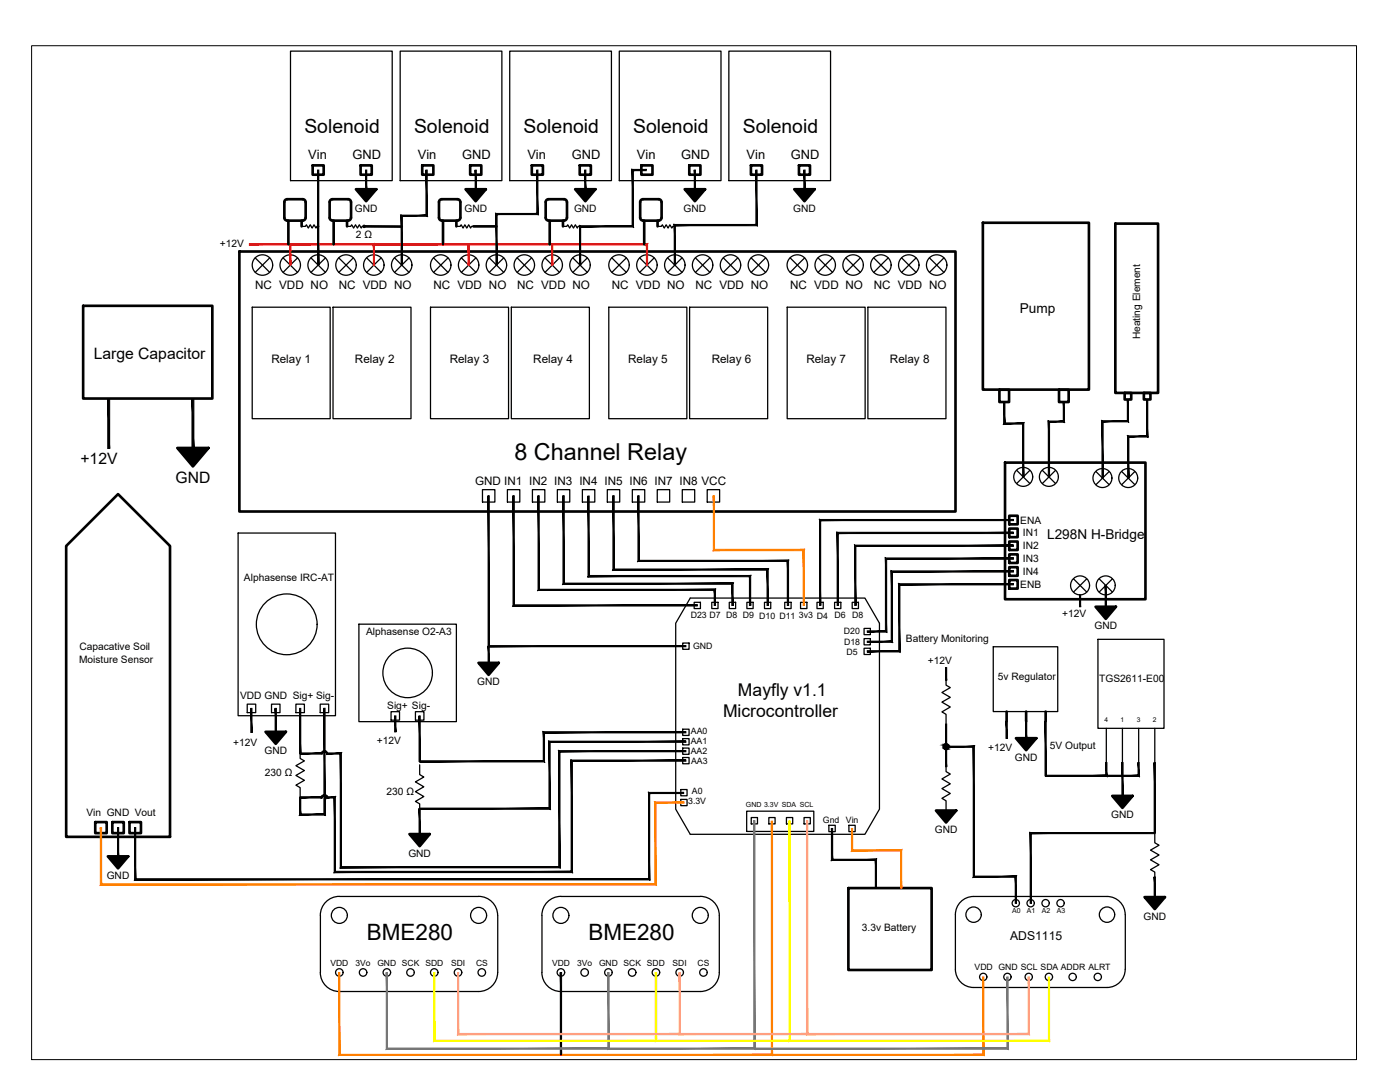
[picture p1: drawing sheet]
<svg xmlns="http://www.w3.org/2000/svg" width="279mm" height="216mm" viewBox="0 0 279 216" stroke-linecap="round" stroke-linejoin="round" font-family="sans-serif">
<g fill="none" stroke="#000" stroke-width=".25">
<path d="M58 10.2h20.3v25.8h-20.3zM79.9 10.2h20.3v25.8h-20.3zM101.7 10.2h20.3v25.8h-20.3zM123.6 10.2h20.3v25.8h-20.3zM145.5 10.2h20.3v25.8h-20.3zM50.9 51.5l2.9 2.9M53.8 51.5l-2.9 2.9M56.5 51.5l2.9 2.9M59.4 51.5l-2.9 2.9M60.2 45.2h.8l.2-.3 .3 .6 .4-.6 .4 .6 .4-.6 .4 .6 .1-.3h.4M62.1 51.5l2.9 2.9M65 51.5l-2.9 2.9"/>
<path d="M67.6 51.5l2.9 2.9M69.3 45.2h.7l.2-.3 .4 .6 .4-.6 .3 .6 .4-.6 .4 .6 .2-.3h.4M70.5 51.5l-2.9 2.9M73.2 51.5l2.9 2.9M76.1 51.5l-2.9 2.9M78.7 51.5l2.9 2.9M81.6 51.5l-2.9 2.9M86.5 51.5l2.9 2.9M89.4 51.5l-2.9 2.9M91.1 45.2h.7l.2-.3 .4 .6 .4-.6 .4 .6 .3-.6 .4 .6 .2-.3h.4M92.1 51.5l2.9 2.9M95 51.5l-2.9 2.9"/>
<path d="M97.6 51.5l2.9 2.9M100.5 51.5l-2.9 2.9M103.2 51.5l2.9 2.9M106.1 51.5l-2.9 2.9M108.8 51.5l2.9 2.9M111.7 51.5l-2.9 2.9M112.4 45.2h.7l.2-.3 .4 .6 .4-.6 .3 .6 .4-.6 .4 .6 .2-.3h.4M114.3 51.5l2.9 2.9M117.2 51.5l-2.9 2.9M122.1 51.5l2.9 2.9M125 51.5l-2.9 2.9M127.7 51.5l2.9 2.9"/>
<path d="M130.6 51.5l-2.9 2.9M131.2 45.2h.8l.2-.3 .4 .6 .3-.6 .4 .6 .4-.6 .4 .6 .2-.3h.3M133.2 51.5l2.9 2.9M136.1 51.5l-2.9 2.9M138.8 51.5l2.9 2.9M141.7 51.5l-2.9 2.9M144.4 51.5l2.8 2.9M147.2 51.5l-2.8 2.9M149.9 51.5l2.9 2.9M152.8 51.5l-2.9 2.9M157.7 51.5l2.9 2.9M160.6 51.5l-2.9 2.9"/>
<path d="M163.3 51.5l2.9 2.9M166.2 51.5l-2.9 2.9M168.8 51.5l2.9 2.9M171.7 51.5l-2.9 2.9M174.4 51.5l2.9 2.9M177.3 51.5l-2.9 2.9M179.9 51.5l2.9 2.9M182.8 51.5l-2.9 2.9M185.5 51.5l2.9 2.9M188.4 51.5l-2.9 2.9M50.3 61.3h15.6v22.2h-15.6zM66.5 61.3h15.5v22.2h-15.5z"/>
<path d="M85.9 61.3h15.6v22.2h-15.6zM102 61.3h15.6v22.2h-15.6zM121.5 61.3h15.6v22.2h-15.6zM137.6 61.3h15.6v22.2h-15.6zM157.1 61.3h15.6v22.2h-15.6zM173.2 61.3h15.6v22.2h-15.6zM96.3 97.7h2.5v2.5h-2.5zM101.3 97.7h2.4v2.5h-2.4zM106.3 97.7h2.4v2.5h-2.4zM111.2 97.7h2.5v2.5h-2.5zM116.2 97.7h2.5v2.5h-2.5zM121.2 97.7h2.5v2.5h-2.5z"/>
<path d="M126.2 97.7h2.5v2.5h-2.5zM131.2 97.7h2.4v2.5h-2.4zM136.2 97.7h2.4v2.5h-2.4zM141.1 97.7h2.5v2.5h-2.5zM202.9 93.8l2.6 2.7M205.5 93.8l-2.6 2.7M208 93.8l2.7 2.7M210.7 93.8l-2.7 2.7M218.7 94.1l2.7 2.6M221.4 94.1l-2.7 2.6M223.8 94.1l2.7 2.6M226.5 94.1l-2.7 2.6"/>
<path d="M47.5 106.4h19.5v36.4h-19.5zM137.8 119.3h34.8l2.9 5.1v37.1l-2.9 5h-34.8l-2.9-5v-37.1zM214.2 115.5l2.7 2.7M216.9 115.5l-2.7 2.7M219.4 115.5l2.6 2.7M222 115.5l-2.6 2.7M71.6 124.5h19.5v19.5h-19.5zM136.2 128.3h1.3v1.3h-1.3zM138.5 120.2h1.3v1.2h-1.3zM142 120.2h1.3v1.2h-1.3zM145.5 120.2h1.3v1.2h-1.3zM149.1 120.2h1.2v1.2h-1.2z"/>
<path d="M152.6 120.2h1.2v1.2h-1.2zM156.6 120.2h1.3v1.2h-1.3zM159.8 120.2h1.2v1.2h-1.2zM163 120.2h1.3v1.2h-1.3zM166.6 120.2h1.2v1.2h-1.2zM170.1 120.2h1.2v1.2h-1.2zM172.4 125.4h1.3v1.2h-1.3zM172.4 127.4h1.3v1.3h-1.3zM172.4 129.3h1.3v1.3h-1.3zM188.8 135.7v1l.9 .5-1.7 1 1.7 .9-1.7 1 1.7 1-1.7 .9 .8 .5v2M198.2 129.1h12.9v12.9h-12.9zM219.1 127.6h13.2v17.7h-13.2z"/>
<path d="M49.3 140.5h1.7v1.7h-1.7zM54.2 140.5h1.7v1.7h-1.7zM59.1 140.5h1.6v1.7h-1.6zM59.9 150.4v.9l.8 .5-1.6 1 1.6 1-1.6 .9 1.6 1-1.6 1 .8 .5v1.9M63.9 140.5h1.7v1.7h-1.7zM78 142h1.7v1.7h-1.7zM82.9 142h1.7v1.7h-1.7zM83.8 152.6v2l.8 .4-1.7 1 1.7 1-1.7 1 1.7 .9-1.7 1 .9 .5v1M135.9 157.5h1.2v1.3h-1.2zM135.9 159.5h1.2v1.3h-1.2zM136.2 151.2h1.3v1.2h-1.3zM136.2 149.3h1.3v1.2h-1.3z"/>
<path d="M136.2 147.4h1.3v1.2h-1.3zM136.2 145.5h1.3v1.2h-1.3zM188.8 153v1l.9 .5-1.7 .9 1.7 1-1.7 1 1.7 .9-1.7 1 .8 .5v1.9M220.8 145.3v6.9M224 145.3v6.9M227.2 145.3v6.9M230.5 145.3v6.9M67.7 178.9a3.8 3.8 0 0 0-3.8 3.8M67.7 178.9h27.8M95.5 178.9a3.8 3.8 0 0 1 3.8 3.8v11.3a3.8 3.8 0 0 1-3.8 3.8M149 161.9h13.4v4h-13.4zM149.9 163.1h1.3v1.3h-1.3z"/>
<path d="M153.4 163.1h1.3v1.3h-1.3zM157 163.1h1.2v1.3h-1.2zM160.5 163.1h1.2v1.3h-1.2zM165.4 164.7h1.3v1.2h-1.3zM169.4 164.7h1.3v1.2h-1.3zM194.3 178.9a3.6 3.6 0 0 0-3.6 3.6v10.9a3.6 3.6 0 0 0 3.6 3.6M194.3 178.9h26.6a3.7 3.7 0 0 1 3.7 3.6v10.9a3.6 3.6 0 0 1-3.7 3.6h-26.6M230.5 166.2v2l.8 .5-1.7 .9 1.7 1-1.7 1 1.7 1-1.7 .9 .9 .5v1M63.9 194a3.8 3.8 0 0 0 3.8 3.8M63.9 182.7v11.4M67.7 197.8h27.8M108.1 182.7a3.8 3.8 0 0 1 3.9-3.8h27.8a3.8 3.8 0 0 1 3.8 3.8v11.3a3.8 3.8 0 0 1-3.8 3.8h-27.8a3.8 3.8 0 0 1-3.9-3.8"/>
<path d="M108.2 182.7v11.4"/>
<circle cx="52.4" cy="52.9" r="2.04"/>
<circle cx="57.9" cy="52.9" r="2.04"/>
<circle cx="63.5" cy="52.9" r="2.04"/>
<circle cx="69.1" cy="52.9" r="2.04"/>
<circle cx="74.6" cy="52.9" r="2.04"/>
<circle cx="80.2" cy="52.9" r="2.04"/>
<circle cx="88" cy="52.9" r="2.04"/>
<circle cx="93.5" cy="52.9" r="2.04"/>
<circle cx="99.1" cy="52.9" r="2.04"/>
<circle cx="104.6" cy="52.9" r="2.04"/>
<circle cx="110.2" cy="52.9" r="2.04"/>
<circle cx="115.7" cy="52.9" r="2.04"/>
<circle cx="123.5" cy="52.9" r="2.04"/>
<circle cx="129.1" cy="52.9" r="2.04"/>
<circle cx="134.7" cy="52.9" r="2.04"/>
<circle cx="140.2" cy="52.9" r="2.04"/>
<circle cx="145.8" cy="52.9" r="2.04"/>
<circle cx="151.4" cy="52.9" r="2.04"/>
<circle cx="159.1" cy="52.9" r="2.04"/>
<circle cx="164.7" cy="52.9" r="2.04"/>
<circle cx="170.3" cy="52.9" r="2.04"/>
<circle cx="175.8" cy="52.9" r="2.04"/>
<circle cx="181.4" cy="52.9" r="2.04"/>
<circle cx="186.9" cy="52.9" r="2.04"/>
<circle cx="204.2" cy="95.2" r="1.89"/>
<circle cx="209.3" cy="95.2" r="1.89"/>
<circle cx="220" cy="95.4" r="1.89"/>
<circle cx="225.2" cy="95.4" r="1.89"/>
<circle cx="215.6" cy="116.8" r="1.89"/>
<circle cx="220.7" cy="116.8" r="1.89"/>
<circle cx="57.2" cy="124.6" r="6.1"/>
<circle cx="81.4" cy="134.3" r="4.9"/>
<circle cx="67.7" cy="182.7" r="1.6"/>
<circle cx="67.7" cy="194" r=".75"/>
<circle cx="72.5" cy="194" r=".75"/>
<circle cx="77.2" cy="194" r=".75"/>
<circle cx="81.9" cy="194" r=".75"/>
<circle cx="86.7" cy="194" r=".75"/>
<circle cx="91.4" cy="194" r=".75"/>
<circle cx="95.5" cy="182.7" r="1.6"/>
<circle cx="96.1" cy="194" r=".75"/>
<circle cx="111.9" cy="182.7" r="1.6"/>
<circle cx="111.9" cy="194" r=".75"/>
<circle cx="116.7" cy="194" r=".75"/>
<circle cx="121.4" cy="194" r=".75"/>
<circle cx="126.2" cy="194" r=".75"/>
<circle cx="130.9" cy="194" r=".75"/>
<circle cx="135.6" cy="194" r=".75"/>
<circle cx="139.8" cy="182.7" r="1.6"/>
<circle cx="140.4" cy="194" r=".75"/>
<circle cx="194.3" cy="182.5" r="1.53"/>
<circle cx="196.2" cy="194.9" r=".73"/>
<circle cx="201.1" cy="194.9" r=".73"/>
<circle cx="202.7" cy="180.2" r=".73"/>
<circle cx="205.3" cy="194.9" r=".73"/>
<circle cx="205.7" cy="180.2" r=".73"/>
<circle cx="208.7" cy="180.2" r=".73"/>
<circle cx="209.3" cy="194.9" r=".73"/>
<circle cx="211.7" cy="180.2" r=".73"/>
<circle cx="214.1" cy="194.9" r=".73"/>
<circle cx="219.1" cy="194.9" r=".73"/>
<circle cx="220.9" cy="182.5" r="1.53"/>
</g>
<g fill="none" stroke="#000" stroke-width=".53">
<path d="M62.4 33h2.2v1.9h-2.2zM71 37.8h4.1l-2 2.4zM72 33h2.2v1.9h-2.2zM84.3 33h2.2v1.9h-2.2zM92.9 37.8h4.1l-2.1 2.4zM93.8 33h2.3v1.9h-2.3zM106.1 33h2.3v1.9h-2.3zM112.6 39.8l.5 .2v.3l.1 3.2-.3 .4-.3 .1M112.6 39.8h-3.1l-.5 .2-.1 3.4 .3 .5 .3 .1h3.1M114.8 37.8h4l-2 2.4zM115.7 33h2.2v1.9h-2.2zM128 33h2.2v1.9h-2.2z"/>
<path d="M136.7 37.8h4l-2 2.4zM137.6 33h2.2v1.9h-2.2zM149.9 33h2.2v1.9h-2.2zM158.5 37.8h4.1l-2.1 2.4zM159.4 33h2.2v1.9h-2.2zM47.8 50.2h142.9v51.9h-142.9zM57.6 44v4.7M60.2 44v1.2M61 40.3l-.1-.3-.5-.2h-3.4l-.3 .5v3.2l.3 .4 .3 .1h3.1l.5-.3 .1-.3M61 40.3v3.2M65.9 40l.5-.2h3.4l.2 .5v3.4l-.5 .3-3.4-.1-.3-.4zM66.6 44v4.7"/>
<path d="M69.3 44v1.2M72.7 45.2h7.5M88.4 44v4.7M91.1 44v1.2M91.9 40.3l-.1-.3-.5-.2h-3.4l-.3 .5v3.2l.3 .4 .3 .1h3.1l.5-.3 .1-.3M91.9 40.3v3.2M94.5 45.2h4.6M109.7 44v4.7M112.4 44v1.2M127.8 40l.5-.2h3.4l.3 .5-.1 3.4-.4 .3-3.5-.1-.2-.4zM128.6 44v4.7M131.2 44v1.2"/>
<path d="M196.2 44.5h21.1v33.2h-21.1zM222.6 44.6h8.5v33.8h-8.5zM16.6 61h25.8v18.5h-25.8zM199.5 77.8h1.9v2.4h-1.9zM211.3 77.8h2v2.4h-2zM224.5 78.4h1.3v1.3h-1.3zM228.3 78.4h1.3v1.3h-1.3zM23.6 98.6l10.3 10.3v58.1h-20.7v-58.1zM35.4 89.4h6.2l-3.1 3.7zM200.6 92.3h28v27.3h-28zM201.4 115.7h1.7v1.8h-1.7zM201.4 113.2h1.7v1.7h-1.7z"/>
<path d="M201.4 110.6h1.7v1.7h-1.7zM201.4 108.1h1.7v1.6h-1.7zM201.4 105.5h1.7v1.7h-1.7zM201.4 102.9h1.7v1.7h-1.7zM95.5 132.3h4l-2 2.4zM218.7 121.1h4l-2 2.4zM53 146h4.1l-2.1 2.4zM200.9 142v1.9M202.8 147.3h4l-2 2.4zM204.8 142v1.9M208.7 142v1.9M222 158.8h4l-2 2.4z"/>
<path d="M19 164h2.3v2.2h-2.3zM21.5 170.9h4.1l-2 2.4zM22.4 164h2.3v2.2h-2.3zM25.8 164h2.3v2.2h-2.3zM81.7 166.4h4.1l-2 2.4zM169.3 177.2h16.6v16.3h-16.6zM186.8 161.7h4l-2 2.4zM228.4 179h4.1l-2 2.4z"/>
<circle cx="188.8" cy="149" r=".48"/>
</g>
<g fill="#000" stroke="#000" stroke-width=".2">
<path d="M71 37.8h4.1l-2 2.4zM92.9 37.8h4.1l-2.1 2.4zM114.8 37.8h4l-2 2.4zM136.7 37.8h4l-2 2.4zM158.5 37.8h4.1l-2.1 2.4zM35.4 89.4h6.2l-3.1 3.7zM95.5 132.3h4l-2 2.4zM218.7 121.1h4l-2 2.4zM53 146h4.1l-2.1 2.4zM188.7 148.5h.1zM188.8 149.5h.2zM202.8 147.3h4l-2 2.4z"/>
<path d="M222 158.8h4l-2 2.4zM21.5 170.9h4.1l-2 2.4zM81.7 166.4h4.1l-2 2.4zM186.8 161.7h4l-2 2.4zM228.4 179h4.1l-2 2.4z"/>
<path d="M73 33.9l.2 3.9v-3.9zM73 33.9l.2 3.9h-.2z"/>
<path d="M94.8 34v3.8h.3zM94.8 34h.3v3.8z"/>
<path d="M116.7 33.9v3.9h.2zM116.7 33.9h.2v3.9z"/>
<path d="M138.6 33.9v3.9h.2zM138.6 33.9h.2v3.9z"/>
<path d="M160.4 33.9v3.9h.3zM160.4 33.9h.3v3.9z"/>
<path d="M63.4 33.9v19h.2zM63.4 33.9h.2v19z"/>
<path d="M80.1 42.9v10h.2zM80.1 42.9l.2 .3v9.7zM80.1 42.9l.2 .3 4.7-.3zM80.3 43.2l4.7-.3 .3 .3zM85 33.9v9l.3 .3zM85 33.9h.3v9.3z"/>
<path d="M99 42.6v10.3h.2zM99 42.6l.2 .2v10.1zM99 42.6l.2 .2 7.9-.2zM99.2 42.8l7.9-.2 .3 .2zM107.1 33.9v8.7l.3 .2zM107.1 33.9h.3v8.9z"/>
<path d="M115.7 45v7.9h.2zM115.7 45l.2 .3v7.6zM115.7 45l.2 .3 10.3-.3zM115.9 45.3l10.3-.3 .2 .3zM126.2 33.8v11.2l.2 .3zM126.2 33.8l.2 .3v11.2zM126.2 33.8l.2 .3 2.6-.3zM126.4 34.1l2.6-.3v.3z"/>
<path d="M134.6 44.8v8.1h.2zM134.6 44.8l.2 .2v7.9zM134.6 44.8l.2 .2 16.1-.2zM134.8 45l16.1-.2 .2 .2zM150.9 33.9v10.9l.2 .2zM150.9 33.9h.2v11.1z"/>
<path d="M21.5 79.5l.4 10v-10zM21.5 79.5l.4 10h-.4z"/>
<path d="M38.3 79.5l.4 9.9v-9.9zM38.3 79.5l.4 9.9h-.4z"/>
<path d="M204.1 84.6v10.6h.2zM204.1 84.6l.2-.2v10.8zM200.3 84.6h3.8l.2-.2zM200.3 84.6l.3-.2h3.7zM200.3 80.2v4.4l.3-.2zM200.3 80.2h.3v4.2z"/>
<path d="M209.2 84v11.2h.3zM209.2 84l.3 .2v11zM209.2 84l.3 .2 2.7-.2zM209.5 84.2l2.7-.2 .2 .2zM212.2 80.2v3.8l.2 .2zM212.2 80.2h.2v4z"/>
<path d="M219.9 83.9v11.5h.3zM219.9 83.9l.3 .3v11.2zM219.9 83.9l.3 .3 4.8-.3zM220.2 84.2l4.8-.3 .2 .3zM225 79.7v4.2l.2 .3zM225 79.7h.2v4.5z"/>
<path d="M225 87v8.4h.3zM225 87l.3 .2v8.2zM225 87l.3 .2 3.5-.2zM225.3 87.2l3.5-.2 .3 .2zM228.8 79.7v7.3l.3 .2zM228.8 79.7h.3v7.5z"/>
<path d="M215.4 118.7l.3 2.4v-2.4zM215.4 118.7l.3 2.4h-.3z"/>
<path d="M220.6 116.8l.2 4.3v-4.3zM220.6 116.8l.2 4.3h-.2z"/>
<path d="M97.4 98.9v30h.2zM97.4 98.9h.2v30z"/>
<path d="M97.4 128.9l.2 3.4v-3.4zM97.4 128.9l.2 3.4h-.2z"/>
<path d="M97.5 129.1h39.4v-.3zM97.5 128.8h39.4l-39.4 .3z"/>
<path d="M102.4 120.9h36.7v-.2zM102.4 120.9l.2-.2h36.5zM102.4 98.9v22l.2-.2zM102.4 98.9h.2v21.8z"/>
<path d="M142.5 117.8v3h.3zM142.5 117.8l.3-.2v3.2zM107.4 117.8h35.1l.3-.2zM107.6 117.6h35.2l-35.4 .2zM107.4 98.9v18.9l.2-.2zM107.4 98.9h.2v18.7z"/>
<path d="M146.1 116.6v4.2h.2zM146.1 116.6l.2-.2v4.4zM112.4 116.6h33.7l.2-.2zM112.4 116.6l.2-.2h33.7zM112.4 98.9v17.7l.2-.2zM112.4 98.9h.2v17.5z"/>
<path d="M149.6 115.1v5.7h.2zM149.6 115.1l.2-.3v6zM117.3 115.1h32.3l.2-.3zM117.6 114.8h32.2l-32.5 .3zM117.3 99v16.1l.3-.3zM117.3 99h.3v15.8z"/>
<path d="M153.1 113.8v7h.2zM153.1 113.8l.2-.3v7.3zM122.3 113.8h30.8l.2-.3zM122.3 113.8l.3-.3h30.7zM122.3 98.9v14.9l.3-.3zM122.3 98.9h.3v14.6z"/>
<path d="M157.1 112v8.8h.3zM157.1 112l.3-.2v9zM127.3 112h29.8l.3-.2zM127.3 112l.3-.2h29.8zM127.3 98.9v13.1l.3-.2zM127.3 98.9h.3v12.9z"/>
<path d="M163.6 103.7v17.1h.2zM163.6 103.7l.2 .2v16.9zM163.6 103.7l.2 .2 38.4-.2zM163.8 103.9l38.4-.2v.2z"/>
<path d="M167.1 106.2v14.6h.2zM167.1 106.2l.2 .3v14.3zM167.1 106.2l.2 .3 34.9-.3zM167.3 106.5l34.9-.3v.3z"/>
<path d="M170.6 108.8v12h.2zM170.6 108.8l.2 .2v11.8zM170.6 108.8l.2 .2 31.4-.2zM170.8 109l31.4-.2v.2z"/>
<path d="M173.1 129.8v.3l6.3-.3zM173.1 130.1l6.3-.3 .2 .3zM179.4 116.5v13.3l.2 .3zM179.4 116.5l.2 .2v13.4zM179.4 116.5l.2 .2 22.6-.2zM179.6 116.7l22.6-.2v.2z"/>
<path d="M173.1 127.9v.3l4.8-.3zM173.1 128.2l4.8-.3 .2 .3zM177.9 113.9v14l.2 .3zM177.9 113.9l.2 .3v14zM177.9 113.9l.2 .3 24.1-.3zM178.1 114.2l24.1-.3v.3z"/>
<path d="M173.1 125.9v.2l3.6-.2zM173.1 126.1l3.6-.2 .3 .2zM176.7 111.3v14.6l.3 .2zM176.7 111.3l.3 .3v14.5zM176.7 111.3l.3 .3 25.2-.3zM177 111.6l25.2-.3v.3z"/>
<path d="M188.7 133.2v2.5h.2zM188.7 133.2h.2v2.5z"/>
<path d="M50.1 141.4l.2 4.8v-4.8zM50.1 141.4l.2 4.8h-.2z"/>
<path d="M54.9 141.4l.3 4.6v-4.6zM54.9 141.4l.3 4.6h-.3z"/>
<path d="M59.8 141.4l.2 9v-9zM59.8 141.4l.2 9h-.2z"/>
<path d="M59.9 159.2h4.4v-.2zM59.9 159h4.4l-4.4 .2z"/>
<path d="M59.9 150.5h4.4v-.3zM59.9 150.2h4.4l-4.4 .3z"/>
<path d="M64.6 141.3l.3 21.3v-21.3zM64.6 141.3l.3 21.3-.3-.2zM59.8 162.6h5.1l-.3-.2zM59.8 162.6l.2-.2h4.6zM59.8 159.1v3.5l.2-.2zM59.8 159.1h.2v3.3z"/>
<path d="M65.2 150.1l.1 .2-.1 .1zM65.1 150.2l.1 .2v-.3zM65.1 150l.1 .1-.1 .1zM65.1 150l-.1 .1 .1 .1zM64.9 149.9l.2 .1-.1 .1zM64.9 149.9l.1 .2zM64.6 149.9h.3v.1zM64.6 149.9l.3 .1zM64.4 150l.2-.1 .1 .1zM64.4 150h.3zM64.4 150l.1 .1h-.2zM64.3 150.1h.2zM64.3 150.1l.1 .1-.2 .1zM64.2 150.3l.2-.1z"/>
<path d="M65.3 159l.1 .2h-.1zM65.2 159.1l.1 .1v-.2zM65.3 158.9v.1l-.1 .1zM65.2 159v.1l.1-.2zM65.1 158.8l.2 .1-.1 .1zM65.1 158.8l.1 .2zM64.9 158.7l.2 .1-.1 .1zM64.9 158.7l.1 .2zM64.8 158.6l.1 .1v.1zM64.8 158.6l.1 .2zM64.6 158.7l.2-.1v.2zM64.6 158.7l.2 .1zM64.4 158.8l.2-.1v.1zM64.4 158.8h.2zM64.3 158.9l.1-.1 .1 .1zM64.3 158.9h.2zM64.3 158.9l.1 .1h-.2zM64.2 159h.2zM64.2 159l.1 .1-.2 .1zM64.1 159.2l.2-.1z"/>
<path d="M78.8 142.9l.2 3.2v-3.2zM78.8 142.9l.2 3.2h-.2z"/>
<path d="M83.6 142.9l.3 9v-9zM83.6 142.9l.3 9h-.3z"/>
<path d="M108.7 146.2h28.2v-.2zM108.4 146h28.5l-28.2 .2zM108.4 146l.3 6v-5.8zM108.4 146l.3 6-.3-.2zM83.8 152h24.9l-.3-.2zM83.8 151.8h24.6l-24.6 .2z"/>
<path d="M109.8 148.1h27.1v-.2zM109.6 147.9h27.3l-27.1 .2zM109.6 147.9l.2 13.6v-13.4zM109.6 147.9l.2 13.6-.2-.3zM83.8 161.5h26l-.2-.3zM83.8 161.2h25.8l-25.8 .3z"/>
<path d="M111.8 150h25.1v-.2zM111.5 149.8h25.4l-25.1 .2zM111.5 149.8l.3 23.4v-23.2zM111.5 149.8l.3 23.4-.3-.3zM67.9 173.2h43.9l-.3-.3zM68.1 172.9h43.4l-43.6 .3zM67.9 150.5v22.7l.2-.3zM67.9 150.5l.2-.3v22.7zM65.2 150.5h2.7l.2-.3zM65.2 150.2h2.9l-2.9 .3z"/>
<path d="M114.2 151.9h22.7v-.2zM114 151.7h22.9l-22.7 .2zM114 151.7l.2 22.4v-22.2zM114 151.7l.2 22.4-.2-.2zM66.7 174.1h47.5l-.2-.2zM66.9 173.9h47.1l-47.3 .2zM66.7 159.2v14.9l.2-.2zM66.9 159v14.9l-.2-14.7zM65.2 159.2h1.5l.2-.2zM65.2 159h1.7l-1.7 .2z"/>
<path d="M188.7 148.5l.1 .1zM188.6 148.6h.2z"/>
<path d="M188.6 148.6h.2zM188.5 148.6h.3z"/>
<path d="M188.5 148.6l.3 .1zM188.5 148.6l.3 .1z"/>
<path d="M188.4 148.7l.4 .1zM188.4 148.7l.4 .1z"/>
<path d="M188.4 148.8h.4zM188.4 148.8h.4z"/>
<path d="M188.4 148.8l.4 .1zM188.4 148.8l.4 .1z"/>
<path d="M188.3 148.9l.5 .1zM188.3 148.9l.5 .1z"/>
<path d="M188.3 149l.5 .1zM188.3 149l.5 .1z"/>
<path d="M188.3 149.1l.5 .1zM188.3 149.1l.5 .1z"/>
<path d="M188.4 149.2h.4zM188.4 149.2h.4z"/>
<path d="M188.4 149.2l.4 .1zM188.4 149.2l.4 .1z"/>
<path d="M188.4 149.3l.4 .1zM188.4 149.3l.4 .1z"/>
<path d="M188.5 149.4h.3zM188.5 149.4h.3z"/>
<path d="M188.6 149.4l.2 .1zM188.6 149.4l.2 .1z"/>
<path d="M188.7 149.5h.1zM188.7 149.5h.1z"/>
<path d="M188.8 148.9v.2l5.7-.2zM188.8 149.1l5.7-.2-.3 .2zM194.5 148.9l-.3 .2 .3 25.7zM194.2 149.1l.3 25.7-.3 .2zM194.5 174.8l-.3 .2 8.6-.2zM194.2 175l8.6-.2-.2 .2zM202.8 174.8l-.2 .2 .2 5.2zM202.6 175l.2 5.2h-.2z"/>
<path d="M188.8 148.5h.2zM188.8 148.5h.2z"/>
<path d="M188.7 144.5l.2 4.5v-4.5zM188.7 144.5l.2 4.5h-.2zM188.7 149l.2 4v-4zM188.7 149l.2 4h-.2z"/>
<path d="M188.8 148.5l.3 .1zM188.8 148.5l.3 .1z"/>
<path d="M188.8 148.6h.3zM188.8 148.6h.3z"/>
<path d="M188.8 149.4h.3zM188.8 149.4l.2 .1z"/>
<path d="M188.8 148.6l.4 .1zM188.8 148.6l.4 .1z"/>
<path d="M188.8 149.4h.3zM188.8 149.4h.3z"/>
<path d="M188.8 148.7l.4 .1zM188.8 148.7l.4 .1z"/>
<path d="M188.8 149.3h.4zM188.8 149.3l.3 .1z"/>
<path d="M188.8 148.8h.5zM188.8 148.8h.5z"/>
<path d="M188.8 149.2h.4zM188.8 149.2l.4 .1z"/>
<path d="M188.8 148.8l.5 .1zM188.8 148.8l.5 .1z"/>
<path d="M188.8 149.2h.5zM188.8 149.2h.4z"/>
<path d="M188.8 148.9l.5 .1zM188.8 148.9l.5 .1z"/>
<path d="M188.8 149l.5 .1zM188.8 149l.5 .1z"/>
<path d="M188.8 149.1h.5zM188.8 149.1l.5 .1z"/>
<path d="M200.8 143.9l.2 3.4v-3.4zM200.8 143.9l.2 3.4h-.2z"/>
<path d="M204.7 143.9l.2 3.4v-3.4zM204.7 143.9l.2 3.4h-.2z"/>
<path d="M208.6 143.9v10.9h.2zM208.6 143.9h.2v10.9z"/>
<path d="M208.7 154.7v.2l12-.2zM208.7 154.9l12-.2 .2 .2zM220.7 152.2v2.5l.2 .2zM220.7 152.2h.2v2.7z"/>
<path d="M220.8 154.7v.2l6.3-.2zM220.8 154.9l6.3-.2 .3 .2zM227.1 152.2v2.5l.3 .2zM227.1 152.2h.3v2.7z"/>
<path d="M223.9 152.2l.2 6.6v-6.6zM223.9 152.2l.2 6.6h-.2z"/>
<path d="M230.3 152.2l.3 14v-14zM230.3 152.2l.3 14h-.3z"/>
<path d="M23.5 165.1l.2 5.8v-5.8zM23.5 165.1l.2 5.8h-.2z"/>
<path d="M26.9 165.1l.2 10.2v-10.2zM26.9 165.1l.2 10.2-.2 .3zM27.1 175.3l-.2 .3 102.5-.3zM26.9 175.6l102.5-.3 .3 .3zM129.4 158.1v17.2l.3 .3zM129.4 158.1l.3 .2v17.3zM129.4 158.1l.3 .2 6.7-.2zM129.7 158.3l6.7-.2v.2z"/>
<path d="M83.6 161.4l.3 5v-5zM83.6 161.4l.3 5h-.3z"/>
<path d="M174.7 171.7v5.5h.2zM174.9 171.5v5.7l-.2-5.5zM165.9 171.7h8.8l.2-.2zM166.2 171.5h8.7l-9 .2zM165.9 165.3v6.4l.3-.2zM165.9 165.3h.3v6.2z"/>
<path d="M230.3 175l.3 4v-4zM230.3 175l.3 4h-.3z"/>
<path d="M111.8 194.1l.3 16.4v-16.4zM111.8 194.1l.3 16.4h-.3z"/>
<path d="M205.6 166.1v14.1h.2zM205.6 166.1l.2 .2v13.9zM205.6 166.1l.2 .2 24.7-.2zM205.8 166.3l24.7-.2v.2z"/>
<circle cx="72.7" cy="45.2" r=".25"/>
</g>
<g fill="#ff7f00" stroke="#ff7f00" stroke-width=".2">
<path d="M153.9 163.9l.3 46.7v-46.7zM153.9 163.9l.3 46.7-.3-.2zM67.6 210.6h86.6l-.3-.2zM67.6 210.6l.2-.2h86.1zM67.6 194.1v16.5l.2-.2zM67.6 194.1h.2v16.3z"/>
<path d="M154.1 210.4v.2l42-.2zM154.1 210.6l42-.2 .3 .2zM196.1 194.9v15.5l.3 .2zM196.1 194.9h.3v15.7z"/>
<path d="M20 165.1l.3 11.2v-11.2zM20 165.1l.3 11.2-.3 .3zM20 176.6l110.7-.3h-110.4zM20 176.6l110.7-.3 .2 .3zM130.7 160v16.3l.2 .3zM130.7 160l.2 .3v16.3zM130.7 160l.2 .3 5.6-.3zM130.9 160.3l5.6-.3v.3z"/>
<path d="M142.3 98.9l.3 10.7v-10.7zM142.3 98.9l.3 10.7-.3 .3zM142.6 109.6l-.3 .3 18.2-.3zM142.3 109.9l18.2-.3-.2 .3zM160.5 109.6l-.2 .3 .2 10.9zM160.3 109.9l.2 10.9h-.2z"/>
<path d="M179.7 169.8v7.4h.3zM180 169.6v7.6l-.3-7.4zM169.9 169.8h9.8l.3-.2zM170.2 169.6h9.8l-10.1 .2zM169.9 165.3v4.5l.3-.2zM169.9 165.3h.3v4.3z"/>
</g>
<g fill="#767676" stroke="#767676" stroke-width=".2">
<path d="M150.4 163.8l.3 45.6v-45.6zM150.4 163.8l.3 45.6-.3-.3zM121.3 209.4h29.4l-.3-.3zM121.3 209.4l.3-.3h28.8zM121.3 194.1v15.3l.3-.3zM121.3 194.1h.3v15z"/>
<path d="M77.1 194.1l.2 15v-15zM77.1 194.1l.2 15-.2 .3zM77.3 209.1l-.2 .3 44.3-.3zM77.1 209.4l44.3-.3v.3z"/>
<path d="M150.6 209.1v.3l50.4-.3zM150.6 209.4l50.4-.3 .2 .3zM201 194.9v14.2l.2 .3zM201 194.9h.2v14.5z"/>
</g>
<g fill="#ff0" stroke="#ff0" stroke-width=".2">
<path d="M157.5 163.8l.2 43.8v-43.8zM157.5 163.8l.2 43.8-.2 .2zM157.7 207.6l-.2 .2 51.7-.2zM157.5 207.8l51.7-.2 .3 .2zM209.2 194.9v12.7l.3 .2zM209.2 194.9h.3v12.9z"/>
<path d="M130.8 207.8h26.8v-.2zM130.8 207.8l.2-.2h26.6zM130.8 194.1v13.7l.2-.2zM130.8 194.1h.2v13.5z"/>
<path d="M86.6 207.8h44.3v-.2zM86.6 207.8l.2-.2h44.1zM86.6 194.1v13.7l.2-.2zM86.6 194.1h.2v13.5z"/>
</g>
<g fill="#ff9f7f" stroke="#ff9f7f" stroke-width=".2">
<path d="M161 163.8l.2 42.4v-42.4zM161 163.8l.2 42.4-.2 .3zM161.2 206.2l-.2 .3 44.2-.3zM161 206.5l44.2-.3 .2 .3zM205.2 194.9v11.3l.2 .3zM205.2 194.9h.2v11.6z"/>
<path d="M135.5 206.5h25.6v-.3zM135.5 206.5l.3-.3h25.3zM135.5 194.1v12.4l.3-.3zM135.5 194.1h.3v12.1z"/>
<path d="M91.3 206.5h44.4v-.3zM91.5 206.2h44.2l-44.4 .3zM91.3 194.1v12.4l.2-.3zM91.3 194.1h.2v12.1z"/>
</g>
<g fill="#f00" stroke="#f00" stroke-width=".2">
<path d="M57.8 48.6v4.3h.3zM57.8 48.6l.3 .3v4zM57.8 48.6l.3 .3 16.6-.3zM58.1 48.9l16.6-.3-.2 .3zM74.7 48.6l-.2 .3 .2 4zM74.5 48.9l.2 4h-.2z"/>
<path d="M74.6 48.6v.3l54.6-.3zM74.6 48.9l54.6-.3-.2 .3zM129 48.9l.2 4v-4.3zM129 48.9l.2 4h-.2z"/>
<path d="M93.4 48.7v4.2h.2zM93.4 48.7h.2v4.2z"/>
<path d="M110.1 48.7v4.2h.2zM110.1 48.7h.2v4.2z"/>
<path d="M49.8 48.9h8.1v-.3zM49.8 48.6h8.1l-8.1 .3z"/>
</g>
<path d="M6.3 9.1h264.4v202.3h-264.4z" fill="none" stroke="#000" stroke-width=".2"/>
<text font-size="4.7" x="102.7" y="91.7">8 Channel Relay</text>
<g font-size="4.5">
<text x="73.2" y="187.6">BME280</text>
<text x="117.4" y="187.6">BME280</text>
</g>
<g font-size="3.9">
<text x="60.7" y="26.5">Solenoid</text>
<text x="82.6" y="26.5">Solenoid</text>
<text x="104.5" y="26.5">Solenoid</text>
<text x="126.4" y="26.5">Solenoid</text>
<text x="148.2" y="26.5">Solenoid</text>
</g>
<g font-size="3.5">
<text x="144.3" y="143.1">Microcontroller</text>
<text x="147.3" y="138.9">Mayfly v1.1</text>
</g>
<g font-size="3.1">
<text x="18.7" y="71.6">Large Capacitor</text>
<text x="16.1" y="92.6">+12V</text>
<text x="35" y="96.3">GND</text>
</g>
<g font-size="2.7">
<text x="203.5" y="62.5">Pump</text>
<text x="209" y="107.5">L298N H-Bridge</text>
</g>
<g font-size="2.6">
<text x="61.5" y="31.7">Vin</text>
<text x="70.4" y="31.8">GND</text>
<text x="83.4" y="31.7">Vin</text>
<text x="92.2" y="31.8">GND</text>
<text x="105.2" y="31.7">Vin</text>
<text x="114.1" y="31.8">GND</text>
<text x="127.1" y="31.7">Vin</text>
<text x="136" y="31.8">GND</text>
<text x="149" y="31.7">Vin</text>
<text x="157.8" y="31.8">GND</text>
</g>
<text font-size="2.4" x="201.6" y="187.6">ADS1115</text>
<g font-size="2.3">
<text x="50.9" y="57.6">NC VDD NO</text>
<text x="67.6" y="57.6">NC VDD NO</text>
<text x="86.5" y="57.6">NC VDD NO</text>
<text x="103.2" y="57.6">NC VDD NO</text>
<text x="122.1" y="57.6">NC VDD NO</text>
<text x="138.8" y="57.6">NC VDD NO</text>
<text x="157.7" y="57.6">NC VDD NO</text>
<text x="174.4" y="57.6">NC VDD NO</text>
<text x="54.2" y="72.4">Relay 1</text>
<text x="70.8" y="72.4">Relay 2</text>
<text x="89.7" y="72.4">Relay 3</text>
<text x="106.4" y="72.4">Relay 4</text>
<text x="125.3" y="72.4">Relay 5</text>
<text x="142" y="72.4">Relay 6</text>
<text x="160.9" y="72.4">Relay 7</text>
<text x="177.6" y="72.4">Relay 8</text>
<text x="94.8" y="96.8">GND IN1 IN2 IN3 IN4 IN5 IN6 IN7 IN8 VCC</text>
</g>
<g font-size="2">
<text x="70.8" y="42.2">GND</text>
<text x="71" y="47.6">2 Ω</text>
<text x="92.7" y="42.2">GND</text>
<text x="114.6" y="42.2">GND</text>
<text x="136.4" y="42.2">GND</text>
<text x="158.3" y="42.2">GND</text>
<text x="43.9" y="49.3">+12V</text>
<text x="227.5" y="67.7" transform="rotate(-90 227.5 67.7)">Heating Element</text>
<text x="203.6" y="104.5">ENA</text>
<text x="204.2" y="107">IN1</text>
<text x="204.2" y="109.6">IN2</text>
<text x="204.2" y="112.1">IN3</text>
<text x="48.7" y="116">Alphasense IRC-AT</text>
<text x="203.6" y="117.2">ENB</text>
<text x="204.2" y="114.7">IN4</text>
<text x="212" y="123">+12V</text>
<text x="218.4" y="125.6">GND</text>
<text x="15.8" y="129.8">Capacative Soil</text>
<text x="73.1" y="126.8">Alphasense O2-A3</text>
<text x="180.8" y="128.1">Battery Monitoring</text>
<text x="15.8" y="132.2">Moisture Sensor</text>
<text x="95.2" y="136.8">GND</text>
<text x="185.2" y="132.5">+12V</text>
<text x="199.2" y="135.7">5v Regulator</text>
<text x="219.4" y="136.1">TGS2611-E00</text>
<text x="47.9" y="139.4">VDD GND Sig+ Sig-</text>
<text x="77.3" y="141.4">Sig+ Sig-</text>
<text x="46.5" y="148.8">+12V</text>
<text x="75.2" y="148.4">+12V</text>
<text x="197.2" y="149.9">+12V</text>
<text x="209.5" y="149.5">5V Output</text>
<text x="52.8" y="150.5">GND</text>
<text x="52.9" y="154.8">230 Ω</text>
<text x="202.5" y="151.8">GND</text>
<text x="77.2" y="158.6">230 Ω</text>
<text x="17.3" y="162.7">Vin GND Vout</text>
<text x="186.6" y="166.2">GND</text>
<text x="221.7" y="163.3">GND</text>
<text x="81.5" y="170.9">GND</text>
<text x="21.3" y="175.4">GND</text>
<text x="172" y="185.9">3.3v Battery</text>
<text x="228.2" y="183.5">GND</text>
</g>
<g font-size="1.8">
<text x="137.8" y="123.3">D23 D7 D8 D9 D10 D11</text>
<text x="159.4" y="123.3">3v3 D4</text>
<text x="166.5" y="123.3">D6</text>
<text x="170.1" y="123.3">D8</text>
<text x="138.3" y="129.5">GND</text>
<text x="168.4" y="126.5">D20</text>
<text x="168.4" y="128.7">D18</text>
<text x="168.9" y="130.6">D5</text>
<text x="137.9" y="148.4">AA1</text>
<text x="137.9" y="146.5">AA0</text>
<text x="137.9" y="150.5">AA2</text>
<text x="137.9" y="152.4">AA3</text>
<text x="137.3" y="160.5">3.3V</text>
<text x="138.1" y="158.5">A0</text>
<text x="164.2" y="164.3">Gnd</text>
<text x="168.8" y="164.2">Vin</text>
</g>
<g font-size="1.7">
<text x="65.9" y="192.7">VDD</text>
<text x="71" y="192.7">3Vo</text>
<text x="75.3" y="192.7">GND SCK</text>
<text x="84.9" y="192.7">SDD</text>
<text x="90" y="192.7">SDI</text>
<text x="95" y="192.7">CS</text>
<text x="110.2" y="192.7">VDD</text>
<text x="115.2" y="192.7">3Vo</text>
<text x="119.5" y="192.7">GND SCK</text>
<text x="129.1" y="192.7">SDD</text>
<text x="134.2" y="192.7">SDI</text>
<text x="139.2" y="192.7">CS</text>
<text x="194.5" y="193.5">VDD GND SCL SDA ADDR ALRT</text>
</g>
<g font-size="1.4">
<text x="148.9" y="161">GND 3.3V SDA SCL</text>
<text x="202" y="182.1">A0</text>
<text x="205" y="182.1">A1</text>
<text x="207.9" y="182.1">A2</text>
<text x="210.9" y="182.1">A3</text>
</g>
<g font-size="1.3">
<text x="220.4" y="144.1">4</text>
<text x="223.6" y="144.1">1</text>
<text x="226.9" y="144.1">3</text>
<text x="230.1" y="144.1">2</text>
</g>
</svg>
